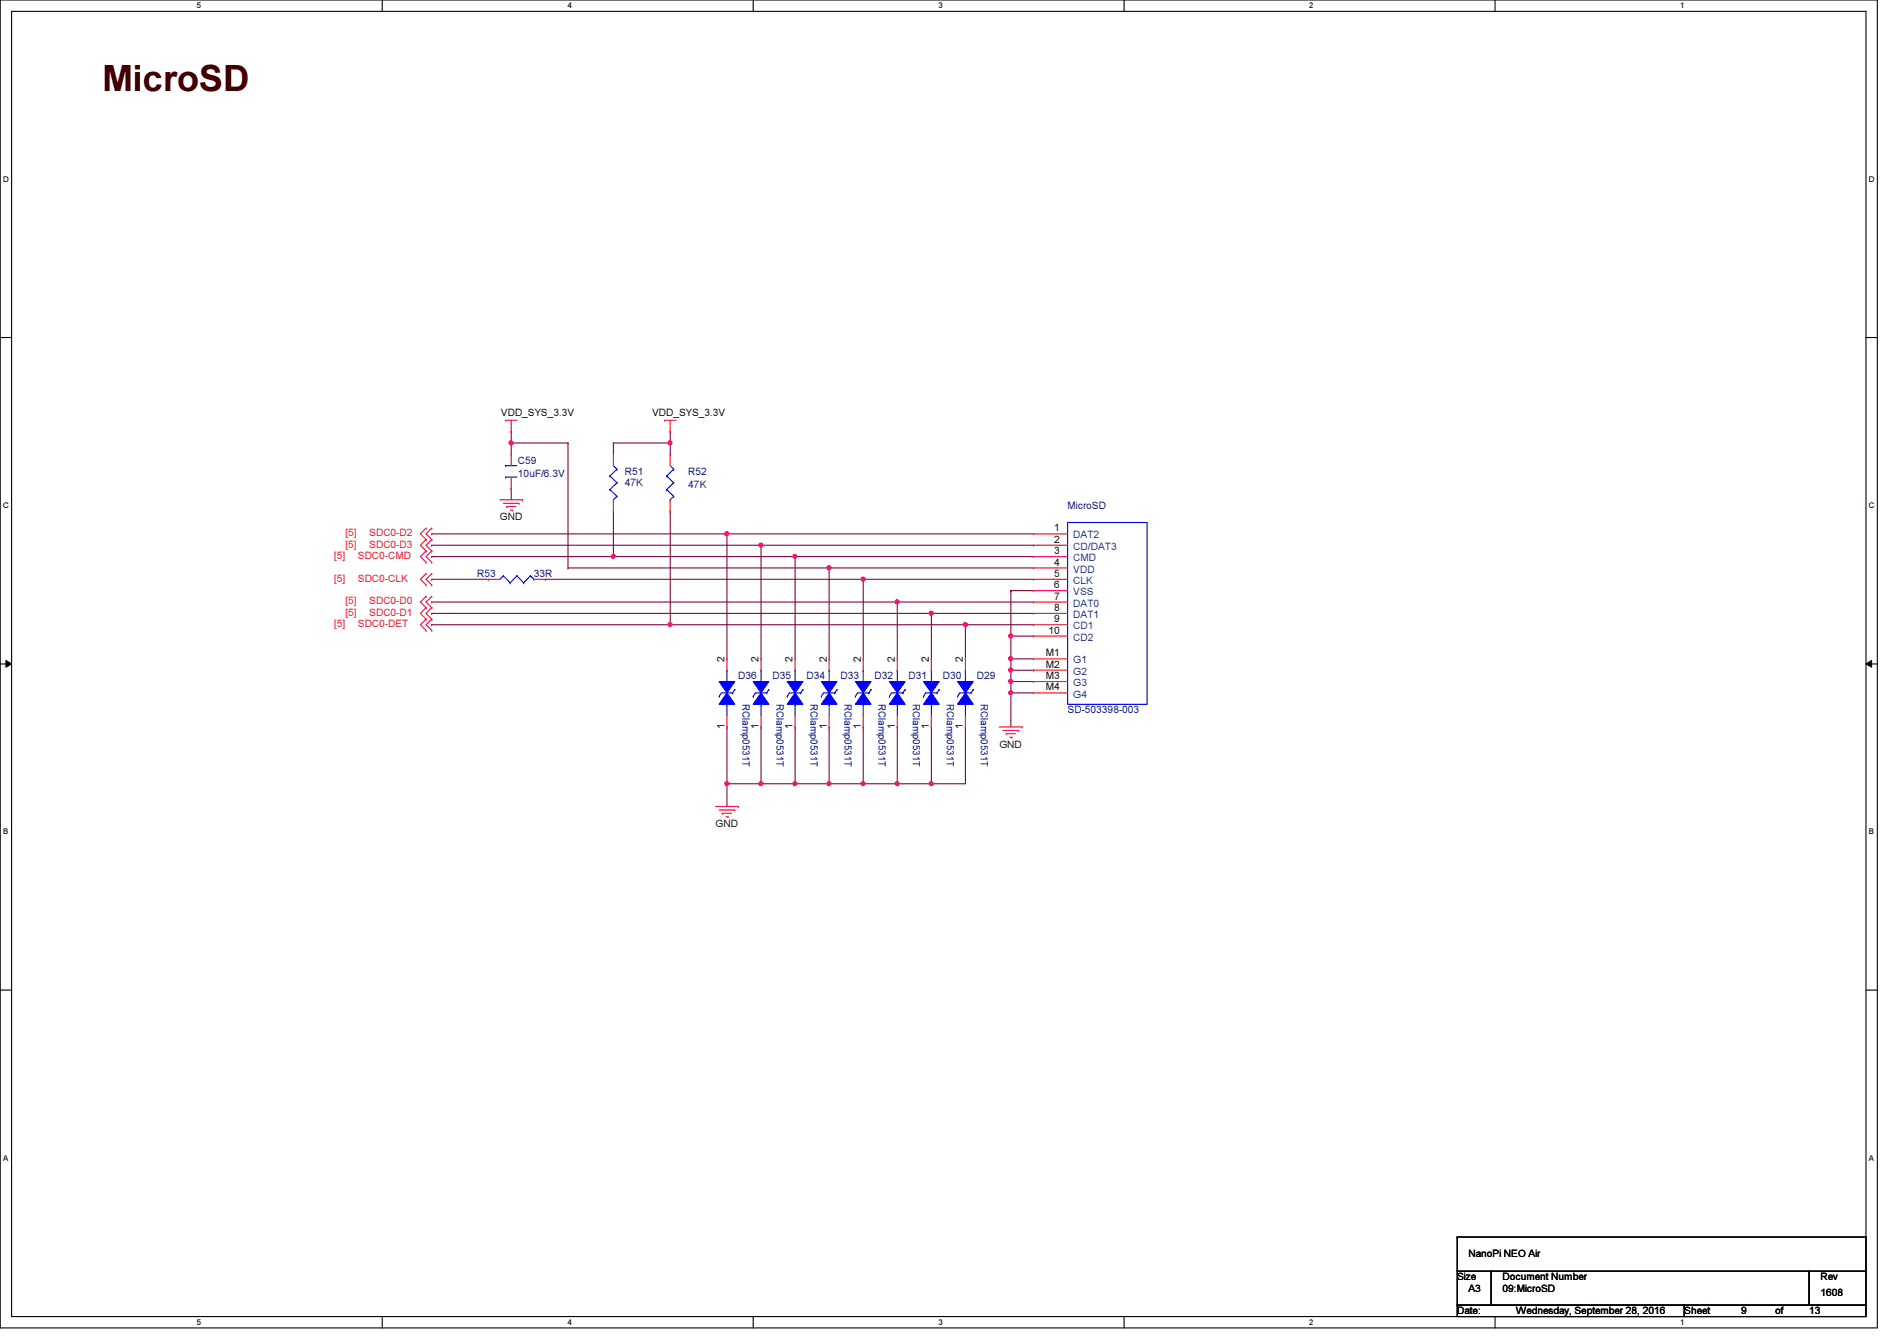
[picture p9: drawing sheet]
<svg xmlns="http://www.w3.org/2000/svg" width="297mm" height="210mm" viewBox="0 0 297 210" stroke-linecap="round" stroke-linejoin="round" font-family="sans-serif">
<path d="M0 0h294v207.9h-294zM1.8 1.8h290.4v204.3h-290.4z" fill="none" stroke="#000" stroke-width=".17"/>
<g fill="#fff">
<path d="M30.8 .2h.7v1.4h-.7z"/>
<path d="M30.8 206.2h.7v1.4h-.7z"/>
</g>
<path d="M59.9 0v1.8M59.9 206.1v1.8" fill="none" stroke="#000" stroke-width=".17"/>
<g fill="#fff">
<path d="M88.9 .2h.6v1.4h-.6z"/>
<path d="M88.9 206.2h.6v1.4h-.6z"/>
</g>
<path d="M117.9 0v1.8M117.9 206.1v1.8" fill="none" stroke="#000" stroke-width=".17"/>
<g fill="#fff">
<path d="M146.9 .2h.7v1.4h-.7z"/>
<path d="M146.9 206.2h.7v1.4h-.7z"/>
</g>
<path d="M176 0v1.8M176 206.1v1.8" fill="none" stroke="#000" stroke-width=".17"/>
<g fill="#fff">
<path d="M205 .2h.7v1.4h-.7z"/>
<path d="M205 206.2h.7v1.4h-.7z"/>
</g>
<path d="M234.1 0v1.8M234.1 206.1v1.8" fill="none" stroke="#000" stroke-width=".17"/>
<g fill="#fff">
<path d="M263.1 .2h.7v1.4h-.7z"/>
<path d="M263.1 206.2h.7v1.4h-.7z"/>
<path d="M.5 27.3h.9v1.4h-.9z"/>
<path d="M292.6 27.3h.9v1.4h-.9z"/>
<path d="M.5 78.4h.9v1.4h-.9z"/>
<path d="M292.6 78.4h.9v1.4h-.9z"/>
</g>
<path d="M0 52.8h1.8M292.2 52.8h1.8" fill="none" stroke="#000" stroke-width=".17"/>
<g fill="#fff">
<path d="M.5 129.5h.8v1.4h-.8z"/>
<path d="M292.6 129.5h.9v1.4h-.9z"/>
</g>
<path d="M0 103.9h1.8M292.2 103.9h1.8" fill="none" stroke="#000" stroke-width=".17"/>
<path d="M.9 103.4l.9 .5-.9 .5zM292.2 103.9l.9-.5v1z" fill="#000"/>
<path d="M.9 103.4l.9 .5-.9 .5zM292.2 103.9l.9-.5v1z" fill="none" stroke="#000" stroke-width=".16"/>
<g fill="#fff">
<path d="M.5 180.5h.8v1.4h-.8z"/>
<path d="M292.6 180.5h.9v1.4h-.9z"/>
</g>
<path d="M0 155h1.8M292.2 155h1.8" fill="none" stroke="#000" stroke-width=".17"/>
<g fill="none" stroke="#800040" stroke-width=".17">
<path d="M80 76.5h.1M80 76.5v1.7M104.9 69.3h.1M104.9 69.3v1.8M67.6 87.1h.1M67.6 90.7h.1M67.6 90.7h8.9M96.1 80h.1M96.1 80v7.1h-28.5M104.9 80h.1M104.9 80v17.8M113.8 83.6h.1"/>
<path d="M113.8 83.6h48M119.2 85.3h.1M119.2 85.3h42.6M124.5 87.1h.1M124.5 87.1h37.3M129.8 88.9h.1M129.8 88.9h32M135.2 90.7h.1M135.2 90.7h26.6M140.5 94.2h.1M140.5 94.2h21.3M145.8 96h.1"/>
<path d="M145.8 96h16M151.2 97.8h.1M151.2 97.8h10.6"/>
</g>
<circle cx="104.9" cy="69.3" r=".32" fill="#f0f"/>
<circle cx="104.9" cy="69.3" r=".32" fill="none" stroke="#f0f" stroke-width=".17"/>
<path d="M80 69.3h.1M80 69.3v1.8M80 69.3h8.9" fill="none" stroke="#800040" stroke-width=".17"/>
<circle cx="80" cy="69.3" r=".32" fill="#f0f"/>
<circle cx="80" cy="69.3" r=".32" fill="none" stroke="#f0f" stroke-width=".17"/>
<path d="M88.9 69.3h.1M88.9 69.3v19.6M158.3 92.5h.1M158.3 99.6h.1M158.3 92.5h3.5M158.3 92.5v7.1M158.3 99.6h3.5M158.3 103.1h.1M158.3 104.9h.1M158.3 103.1v1.8M158.3 103.1h3.5M158.3 104.9h3.5" fill="none" stroke="#800040" stroke-width=".17"/>
<circle cx="158.3" cy="104.9" r=".32" fill="#f0f"/>
<circle cx="158.3" cy="104.9" r=".32" fill="none" stroke="#f0f" stroke-width=".17"/>
<path d="M158.3 104.9h.1M158.3 104.9v1.8" fill="none" stroke="#800040" stroke-width=".17"/>
<circle cx="158.3" cy="106.7" r=".32" fill="#f0f"/>
<circle cx="158.3" cy="106.7" r=".32" fill="none" stroke="#f0f" stroke-width=".17"/>
<path d="M158.3 106.7h.1M158.3 108.5h.1M158.3 106.7h3.5M158.3 108.5v5.3" fill="none" stroke="#800040" stroke-width=".17"/>
<circle cx="158.3" cy="108.4" r=".32" fill="#f0f"/>
<circle cx="158.3" cy="108.4" r=".32" fill="none" stroke="#f0f" stroke-width=".17"/>
<path d="M96.1 69.3h.1M96.1 69.3v1.8M96.1 69.3h8.8M67.6 97.8h.1M67.6 97.8h37.3M158.3 99.6h.1M158.3 99.6v3.5M158.3 108.5h.1M158.3 108.5h3.5" fill="none" stroke="#800040" stroke-width=".17"/>
<circle cx="158.3" cy="103.1" r=".32" fill="#f0f"/>
<circle cx="158.3" cy="103.1" r=".32" fill="none" stroke="#f0f" stroke-width=".17"/>
<circle cx="158.3" cy="99.5" r=".32" fill="#f0f"/>
<circle cx="158.3" cy="99.5" r=".32" fill="none" stroke="#f0f" stroke-width=".17"/>
<path d="M80 67.6h.1M80 67.6v1.7M104.9 67.6h.1M104.9 67.6v1.7M140.5 113.8h.1M140.5 113.8v8.9M158.3 106.7h.1M158.3 106.7v1.8" fill="none" stroke="#800040" stroke-width=".17"/>
<circle cx="140.5" cy="122.7" r=".32" fill="#f0f"/>
<circle cx="140.5" cy="122.7" r=".32" fill="none" stroke="#f0f" stroke-width=".17"/>
<path d="M145.8 113.8h.1M145.8 113.8v8.9h-5.3M151.2 113.8h.1M151.2 113.8v8.9M113.8 122.7h.1M113.8 122.7v3.5M140.5 122.7h.1" fill="none" stroke="#800040" stroke-width=".17"/>
<circle cx="145.8" cy="122.7" r=".32" fill="#f0f"/>
<circle cx="145.8" cy="122.7" r=".32" fill="none" stroke="#f0f" stroke-width=".17"/>
<path d="M104.9 97.8h.1M104.9 97.8h46.3M151.2 97.8h.1M151.2 97.8v5.3M145.8 122.7h.1M145.8 122.7h5.4" fill="none" stroke="#800040" stroke-width=".17"/>
<circle cx="151.1" cy="97.8" r=".32" fill="#f0f"/>
<circle cx="151.1" cy="97.8" r=".32" fill="none" stroke="#f0f" stroke-width=".17"/>
<circle cx="104.9" cy="97.8" r=".32" fill="#f0f"/>
<circle cx="104.9" cy="97.8" r=".32" fill="none" stroke="#f0f" stroke-width=".17"/>
<path d="M67.6 96h.1M67.6 96h78.2M145.8 96h.1M145.8 96v7.1" fill="none" stroke="#800040" stroke-width=".17"/>
<circle cx="145.8" cy="96" r=".32" fill="#f0f"/>
<circle cx="145.8" cy="96" r=".32" fill="none" stroke="#f0f" stroke-width=".17"/>
<path d="M67.6 94.2h.1M67.6 94.2h72.9M140.5 94.2h.1M140.5 94.2v8.9" fill="none" stroke="#800040" stroke-width=".17"/>
<circle cx="140.5" cy="94.2" r=".32" fill="#f0f"/>
<circle cx="140.5" cy="94.2" r=".32" fill="none" stroke="#f0f" stroke-width=".17"/>
<path d="M85.4 90.7h.1M85.4 90.7h49.8M135.2 90.7h.1M135.2 90.7v12.4" fill="none" stroke="#800040" stroke-width=".17"/>
<circle cx="135.1" cy="90.7" r=".32" fill="#f0f"/>
<circle cx="135.1" cy="90.7" r=".32" fill="none" stroke="#f0f" stroke-width=".17"/>
<path d="M88.9 88.9h.1M88.9 88.9h40.9M129.8 88.9h.1M129.8 88.9v14.2" fill="none" stroke="#800040" stroke-width=".17"/>
<circle cx="129.8" cy="88.9" r=".32" fill="#f0f"/>
<circle cx="129.8" cy="88.9" r=".32" fill="none" stroke="#f0f" stroke-width=".17"/>
<path d="M96.1 87.1h.1M96.1 87.1h28.4M124.5 87.1h.1M124.5 87.1v16" fill="none" stroke="#800040" stroke-width=".17"/>
<circle cx="124.5" cy="87.1" r=".32" fill="#f0f"/>
<circle cx="124.5" cy="87.1" r=".32" fill="none" stroke="#f0f" stroke-width=".17"/>
<circle cx="96" cy="87.1" r=".32" fill="#f0f"/>
<circle cx="96" cy="87.1" r=".32" fill="none" stroke="#f0f" stroke-width=".17"/>
<path d="M67.6 85.3h.1M67.6 85.3h51.6M119.2 85.3h.1M119.2 85.3v17.8" fill="none" stroke="#800040" stroke-width=".17"/>
<circle cx="119.1" cy="85.3" r=".32" fill="#f0f"/>
<circle cx="119.1" cy="85.3" r=".32" fill="none" stroke="#f0f" stroke-width=".17"/>
<path d="M67.6 83.6h.1M67.6 83.6h46.2M113.8 83.6h.1M113.8 83.6v19.5" fill="none" stroke="#800040" stroke-width=".17"/>
<circle cx="113.8" cy="83.5" r=".32" fill="#f0f"/>
<circle cx="113.8" cy="83.5" r=".32" fill="none" stroke="#f0f" stroke-width=".17"/>
<path d="M135.2 122.7h.1M135.2 122.7h5.3" fill="none" stroke="#800040" stroke-width=".17"/>
<circle cx="135.1" cy="122.7" r=".32" fill="#f0f"/>
<circle cx="135.1" cy="122.7" r=".32" fill="none" stroke="#f0f" stroke-width=".17"/>
<path d="M113.8 113.8h.1M113.8 113.8v8.9" fill="none" stroke="#800040" stroke-width=".17"/>
<circle cx="113.8" cy="122.7" r=".32" fill="#f0f"/>
<circle cx="113.8" cy="122.7" r=".32" fill="none" stroke="#f0f" stroke-width=".17"/>
<path d="M119.2 113.8h.1M119.2 113.8v8.9" fill="none" stroke="#800040" stroke-width=".17"/>
<circle cx="119.1" cy="122.7" r=".32" fill="#f0f"/>
<circle cx="119.1" cy="122.7" r=".32" fill="none" stroke="#f0f" stroke-width=".17"/>
<path d="M124.5 113.8h.1M124.5 113.8v8.9h-10.7M129.8 113.8h.1M129.8 113.8v8.9M135.2 113.8h.1M135.2 113.8v8.9h-5.4M113.8 122.7h.1M119.2 122.7h.1M129.8 122.7h.1" fill="none" stroke="#800040" stroke-width=".17"/>
<circle cx="129.8" cy="122.7" r=".32" fill="#f0f"/>
<circle cx="129.8" cy="122.7" r=".32" fill="none" stroke="#f0f" stroke-width=".17"/>
<path d="M124.5 122.7h.1M124.5 122.7h5.3" fill="none" stroke="#800040" stroke-width=".17"/>
<circle cx="124.5" cy="122.7" r=".32" fill="#f0f"/>
<circle cx="124.5" cy="122.7" r=".32" fill="none" stroke="#f0f" stroke-width=".17"/>
<g fill="none" stroke="#f00" stroke-width=".17">
<path d="M78.3 78.2h3.5M78.8 78.8h2.5M79.2 65.8h.1M79.2 65.8h1.7M79.3 79.3h.1M79.3 79.3h1.5M79.9 79.8h.3M80 67.6h.1M80 65.8v1.8M80.2 79.8h.1M81.3 78.8h.1M81.8 78.2h.1"/>
<path d="M104.1 65.8h.1M104.1 65.8h1.7M104.9 67.6h.1M104.9 71.1h.1M104.9 65.8v1.8M104.9 71.1v1.8M104.9 78.2v1.8M66.7 86.2h.1M66.7 84.5h.1M66.7 88h.1M66.7 91.6h.1M66.7 89.8h.1"/>
<path d="M66.7 95.1h.1M66.7 93.3h.1M66.7 96.9h.1M66.7 82.7h.1M66.7 98.7h.1M66.7 84.5l-.9 .8 .9 .9M66.7 86.2l-.9 .9 .9 .9M66.7 89.8l-.9 .9 .9 .9M66.7 93.3l-.9 .9 .9 .9M66.7 95.1l-.9 .9 .9 .9M66.7 82.7l-.9 .9 .9 .9M66.7 96.9l-.9 .9 .9 .9"/>
<path d="M67.6 86.2h.1M67.6 84.5h.1M67.6 88h.1M67.6 91.6h.1M67.6 89.8h.1M67.6 95.1h.1M67.6 93.3h.1M67.6 96.9h.1M67.6 82.7h.1M67.6 98.7h.1M67.6 84.5l-.9 .8 .9 .9M67.6 86.2l-.9 .9 .9 .9"/>
<path d="M67.6 89.8l-.9 .9 .9 .9M67.6 93.3l-.9 .9 .9 .9M67.6 95.1l-.9 .9 .9 .9M67.6 82.7l-.9 .9 .9 .9M67.6 96.9l-.9 .9 .9 .9M104.9 80h.1M156.5 113.8h3.6M157.1 114.3h2.4M157.6 114.9h.1M157.6 114.9h1.4M158.1 115.4h.4M158.5 115.4h.1"/>
<path d="M159.5 114.3h.1M160.1 113.8h.1M112.1 126.2h3.5M112.6 126.8h2.5M113.1 127.3h.1M113.1 127.3h1.5M113.7 127.8h.3M114 127.8h.1M115.1 126.8h.1M115.6 126.2h.1"/>
</g>
<path d="M228.2 199h5.3v5.3h-5.3zM228.2 193.6h.1M228.2 193.6v5.4M228.2 193.6h64M233.5 199h49.8v5.3h-49.8zM283.3 199h8.9v5.3h-8.9zM292.2 193.6h.1M292.2 199h.1M292.2 193.6v5.4M228.2 204.3h35.5v1.8h-35.5zM263.7 204.3h28.5v1.8h-28.5z" fill="none" stroke="#000" stroke-width=".17"/>
<g fill="none" stroke="#00f" stroke-width=".17">
<path d="M104.4 74.5h.1M104.4 76.6h.1M104.4 74.5l1.1 1.1M104.4 76.6l1.1 1.1M104.9 78.2h.1M104.9 72.9l.6 .5M105.5 73.4h.1M105.5 75.6h.1M105.5 77.7h.1M105.5 73.4l-1.1 1.1M105.5 75.6l-1.1 1M105.5 77.7l-.6 .5"/>
<path d="M150.3 108.5h1.8M151.2 110.2h.1M151.2 104.9h.1M151.2 104.9v1.8M151.2 110.2v1.8M152.1 108.5h.1"/>
</g>
<path d="M151.2 108.5l1.2 1.7h-2.5z" fill-rule="evenodd" fill="#00f"/>
<path d="M149.9 109h.1M150.3 108.5l-.4 .5M151.2 108.5l1.2 1.7h-2.5zM152.4 107.9h.1M152.4 107.9l-.3 .6" fill="none" stroke="#00f" stroke-width=".17"/>
<path d="M149.9 106.7h2.5l-1.2 1.8z" fill-rule="evenodd" fill="#00f"/>
<g fill="none" stroke="#00f" stroke-width=".17">
<path d="M79.2 72.9h.1M79.2 74.7h.1M79.2 72.9h1.7M79.2 74.7h1.7M95.5 74.5h.1M95.5 76.6h.1M95.5 74.5l1.1 1.1M95.5 76.6l1.1 1.1M96.1 78.2h.1M96.1 72.9l.5 .5M96.6 73.4h.1M96.6 75.6h.1"/>
<path d="M96.6 77.7h.1M96.6 73.4l-1.1 1.1M96.6 75.6l-1.1 1M96.6 77.7l-.5 .5M123.6 108.5h1.8M124.5 110.2h.1M124.5 104.9h.1M124.5 104.9v1.8M124.5 110.2v1.8M125.4 108.5h.1M149.9 106.7h2.5l-1.2 1.8z"/>
</g>
<path d="M80 71.1h.1M80 76.5h.1M80 71.1v1.8M80 74.7v1.8M96.1 71.1h.1M96.1 71.1v1.8M96.1 78.2v1.8M96.1 80h.1M151.2 113.8h.1M151.2 103.1h.1M151.2 103.1v1.8M151.2 112v1.8" fill="none" stroke="#f00" stroke-width=".17"/>
<path d="M124.5 108.5l1.2 1.7h-2.4z" fill-rule="evenodd" fill="#00f"/>
<path d="M123.3 109h.1M123.6 108.5l-.3 .5M124.5 108.5l1.2 1.7h-2.4zM125.7 107.9h.1M125.7 107.9l-.3 .6" fill="none" stroke="#00f" stroke-width=".17"/>
<path d="M123.3 106.7h2.4l-1.2 1.8z" fill-rule="evenodd" fill="#00f"/>
<path d="M123.3 106.7h2.4l-1.2 1.8zM139.6 108.5h1.8M140.5 110.2h.1M140.5 104.9h.1M140.5 104.9v1.8M140.5 110.2v1.8M141.4 108.5h.1" fill="none" stroke="#00f" stroke-width=".17"/>
<path d="M124.5 113.8h.1M124.5 103.1h.1M124.5 103.1v1.8M124.5 112v1.8" fill="none" stroke="#f00" stroke-width=".17"/>
<path d="M140.5 108.5l1.2 1.7h-2.4z" fill-rule="evenodd" fill="#00f"/>
<path d="M139.3 109h.1M139.6 108.5l-.3 .5M140.5 108.5l1.2 1.7h-2.4zM141.7 107.9h.1M141.7 107.9l-.3 .6" fill="none" stroke="#00f" stroke-width=".17"/>
<path d="M139.3 106.7h2.4l-1.2 1.8z" fill-rule="evenodd" fill="#00f"/>
<path d="M128.9 108.5h1.8M129.8 110.2h.1M129.8 104.9h.1M129.8 104.9v1.8M129.8 110.2v1.8M130.7 108.5h.1M139.3 106.7h2.4l-1.2 1.8z" fill="none" stroke="#00f" stroke-width=".17"/>
<path d="M140.5 113.8h.1M140.5 103.1h.1M140.5 103.1v1.8M140.5 112v1.8" fill="none" stroke="#f00" stroke-width=".17"/>
<path d="M129.8 108.5l1.3 1.7h-2.5z" fill-rule="evenodd" fill="#00f"/>
<path d="M128.6 109h.1M128.9 108.5l-.3 .5M129.8 108.5l1.3 1.7h-2.5zM131.1 107.9h.1M131.1 107.9l-.4 .6" fill="none" stroke="#00f" stroke-width=".17"/>
<path d="M128.6 106.7h2.5l-1.3 1.8z" fill-rule="evenodd" fill="#00f"/>
<path d="M112.9 108.5h1.8M113.8 110.2h.1M113.8 104.9h.1M113.8 104.9v1.8M113.8 110.2v1.8M114.7 108.5h.1M128.6 106.7h2.5l-1.3 1.8z" fill="none" stroke="#00f" stroke-width=".17"/>
<path d="M129.8 113.8h.1M129.8 103.1h.1M129.8 103.1v1.8M129.8 112v1.8" fill="none" stroke="#f00" stroke-width=".17"/>
<path d="M113.8 108.5l1.3 1.7h-2.5z" fill-rule="evenodd" fill="#00f"/>
<path d="M112.6 109h.1M112.9 108.5l-.3 .5M113.8 108.5l1.3 1.7h-2.5zM115.1 107.9h.1M115.1 107.9l-.4 .6" fill="none" stroke="#00f" stroke-width=".17"/>
<path d="M112.6 106.7h2.5l-1.3 1.8z" fill-rule="evenodd" fill="#00f"/>
<path d="M167.2 81.8h12.4v28.4h-12.4zM112.6 106.7h2.5l-1.3 1.8zM118.3 108.5h1.8M119.2 110.2h.1M119.2 104.9h.1M119.2 104.9v1.8M119.2 110.2v1.8M120.1 108.5h.1" fill="none" stroke="#00f" stroke-width=".17"/>
<g fill="none" stroke="#f00" stroke-width=".17">
<path d="M161.8 83.6h.1M161.8 85.3h.1M161.8 87.1h.1M161.8 88.9h.1M161.8 90.7h.1M161.8 92.5h.1M161.8 94.2h.1M161.8 96h.1M161.8 97.8h.1M161.8 99.6h.1M161.8 83.6h5.4M161.8 85.3h5.4"/>
<path d="M161.8 87.1h5.4M161.8 88.9h5.4M161.8 90.7h5.4M161.8 92.5h5.4M161.8 94.2h5.4M161.8 96h5.4M161.8 97.8h5.4M161.8 99.6h5.4M113.8 113.8h.1M113.8 103.1h.1M113.8 103.1v1.8M113.8 112v1.8"/>
<path d="M161.8 103.1h.1M161.8 104.9h.1M161.8 106.7h.1M161.8 108.5h.1M161.8 103.1h5.4M161.8 104.9h5.4M161.8 106.7h5.4M161.8 108.5h5.4"/>
</g>
<path d="M119.2 108.5l1.2 1.7h-2.5z" fill-rule="evenodd" fill="#00f"/>
<path d="M117.9 109h.1M118.3 108.5l-.4 .5M119.2 108.5l1.2 1.7h-2.5zM120.4 107.9h.1M120.4 107.9l-.3 .6" fill="none" stroke="#00f" stroke-width=".17"/>
<path d="M117.9 106.7h2.5l-1.2 1.8z" fill-rule="evenodd" fill="#00f"/>
<path d="M117.9 106.7h2.5l-1.2 1.8zM134.3 108.5h1.8M135.2 110.2h.1M135.2 104.9h.1M135.2 104.9v1.8M135.2 110.2v1.8M136.1 108.5h.1" fill="none" stroke="#00f" stroke-width=".17"/>
<path d="M119.2 113.8h.1M119.2 103.1h.1M119.2 103.1v1.8M119.2 112v1.8" fill="none" stroke="#f00" stroke-width=".17"/>
<path d="M135.2 108.5l1.2 1.7h-2.5z" fill-rule="evenodd" fill="#00f"/>
<path d="M133.9 109h.1M134.3 108.5l-.4 .5M135.2 108.5l1.2 1.7h-2.5zM136.4 107.9h.1M136.4 107.9l-.3 .6" fill="none" stroke="#00f" stroke-width=".17"/>
<path d="M133.9 106.7h2.5l-1.2 1.8z" fill-rule="evenodd" fill="#00f"/>
<g fill="none" stroke="#00f" stroke-width=".17">
<path d="M78.8 90.1h.1M78.8 90.1l-.5 .6M78.8 90.1l1.1 1.1M79.9 91.2h.1M80.9 90.1h.1M80.9 90.1l-1 1.1M80.9 90.1l1.1 1.1M82 91.2h.1M83.1 90.1h.1M83.1 90.1l-1.1 1.1M83.1 90.1l.5 .6M83.6 90.7h.1"/>
<path d="M133.9 106.7h2.5l-1.2 1.8zM144.9 108.5h1.8M145.8 110.2h.1M145.8 104.9h.1M145.8 104.9v1.8M145.8 110.2v1.8M146.7 108.5h.1"/>
</g>
<path d="M76.5 90.7h.1M76.5 90.7h1.8M83.6 90.7h1.8M85.4 90.7h.1M135.2 113.8h.1M135.2 103.1h.1M135.2 103.1v1.8M135.2 112v1.8" fill="none" stroke="#f00" stroke-width=".17"/>
<path d="M145.8 108.5l1.3 1.7h-2.5z" fill-rule="evenodd" fill="#00f"/>
<path d="M144.6 109h.1M144.9 108.5l-.3 .5M145.8 108.5l1.3 1.7h-2.5zM147.1 107.9h.1M147.1 107.9l-.4 .6" fill="none" stroke="#00f" stroke-width=".17"/>
<path d="M144.6 106.7h2.5l-1.3 1.8z" fill-rule="evenodd" fill="#00f"/>
<path d="M144.6 106.7h2.5l-1.3 1.8z" fill="none" stroke="#00f" stroke-width=".17"/>
<path d="M145.8 113.8h.1M145.8 103.1h.1M145.8 103.1v1.8M145.8 112v1.8" fill="none" stroke="#f00" stroke-width=".17"/>
<circle cx="104.9" cy="69.3" r=".32" fill="#f0f"/>
<circle cx="104.9" cy="69.3" r=".32" fill="none" stroke="#f0f" stroke-width=".17"/>
<circle cx="80" cy="69.3" r=".32" fill="#f0f"/>
<circle cx="80" cy="69.3" r=".32" fill="none" stroke="#f0f" stroke-width=".17"/>
<circle cx="158.3" cy="104.9" r=".32" fill="#f0f"/>
<circle cx="158.3" cy="104.9" r=".32" fill="none" stroke="#f0f" stroke-width=".17"/>
<circle cx="158.3" cy="106.7" r=".32" fill="#f0f"/>
<circle cx="158.3" cy="106.7" r=".32" fill="none" stroke="#f0f" stroke-width=".17"/>
<circle cx="158.3" cy="108.4" r=".32" fill="#f0f"/>
<circle cx="158.3" cy="108.4" r=".32" fill="none" stroke="#f0f" stroke-width=".17"/>
<circle cx="158.3" cy="103.1" r=".32" fill="#f0f"/>
<circle cx="158.3" cy="103.1" r=".32" fill="none" stroke="#f0f" stroke-width=".17"/>
<circle cx="158.3" cy="99.5" r=".32" fill="#f0f"/>
<circle cx="158.3" cy="99.5" r=".32" fill="none" stroke="#f0f" stroke-width=".17"/>
<circle cx="140.5" cy="122.7" r=".32" fill="#f0f"/>
<circle cx="140.5" cy="122.7" r=".32" fill="none" stroke="#f0f" stroke-width=".17"/>
<circle cx="145.8" cy="122.7" r=".32" fill="#f0f"/>
<circle cx="145.8" cy="122.7" r=".32" fill="none" stroke="#f0f" stroke-width=".17"/>
<circle cx="151.1" cy="97.8" r=".32" fill="#f0f"/>
<circle cx="151.1" cy="97.8" r=".32" fill="none" stroke="#f0f" stroke-width=".17"/>
<circle cx="104.9" cy="97.8" r=".32" fill="#f0f"/>
<circle cx="104.9" cy="97.8" r=".32" fill="none" stroke="#f0f" stroke-width=".17"/>
<circle cx="145.8" cy="96" r=".32" fill="#f0f"/>
<circle cx="145.8" cy="96" r=".32" fill="none" stroke="#f0f" stroke-width=".17"/>
<circle cx="140.5" cy="94.2" r=".32" fill="#f0f"/>
<circle cx="140.5" cy="94.2" r=".32" fill="none" stroke="#f0f" stroke-width=".17"/>
<circle cx="135.1" cy="90.7" r=".32" fill="#f0f"/>
<circle cx="135.1" cy="90.7" r=".32" fill="none" stroke="#f0f" stroke-width=".17"/>
<circle cx="129.8" cy="88.9" r=".32" fill="#f0f"/>
<circle cx="129.8" cy="88.9" r=".32" fill="none" stroke="#f0f" stroke-width=".17"/>
<circle cx="124.5" cy="87.1" r=".32" fill="#f0f"/>
<circle cx="124.5" cy="87.1" r=".32" fill="none" stroke="#f0f" stroke-width=".17"/>
<circle cx="96" cy="87.1" r=".32" fill="#f0f"/>
<circle cx="96" cy="87.1" r=".32" fill="none" stroke="#f0f" stroke-width=".17"/>
<circle cx="119.1" cy="85.3" r=".32" fill="#f0f"/>
<circle cx="119.1" cy="85.3" r=".32" fill="none" stroke="#f0f" stroke-width=".17"/>
<circle cx="113.8" cy="83.5" r=".32" fill="#f0f"/>
<circle cx="113.8" cy="83.5" r=".32" fill="none" stroke="#f0f" stroke-width=".17"/>
<circle cx="135.1" cy="122.7" r=".32" fill="#f0f"/>
<circle cx="135.1" cy="122.7" r=".32" fill="none" stroke="#f0f" stroke-width=".17"/>
<circle cx="113.8" cy="122.7" r=".32" fill="#f0f"/>
<circle cx="113.8" cy="122.7" r=".32" fill="none" stroke="#f0f" stroke-width=".17"/>
<circle cx="119.1" cy="122.7" r=".32" fill="#f0f"/>
<circle cx="119.1" cy="122.7" r=".32" fill="none" stroke="#f0f" stroke-width=".17"/>
<circle cx="129.8" cy="122.7" r=".32" fill="#f0f"/>
<circle cx="129.8" cy="122.7" r=".32" fill="none" stroke="#f0f" stroke-width=".17"/>
<circle cx="124.5" cy="122.7" r=".32" fill="#f0f"/>
<circle cx="124.5" cy="122.7" r=".32" fill="none" stroke="#f0f" stroke-width=".17"/>
<text font-size="5.7" fill="#400000" x="16" y="14.2">MicroSD</text>
<g font-size="1.6">
<text x="78.4" y="65.1">VDD_SYS_3.3V</text>
<text x="102.1" y="65.1">VDD_SYS_3.3V</text>
<text x="78.3" y="81.4">GND</text>
<text x="165.1" y="83.2">1</text>
<text x="165.1" y="85">2</text>
<text x="165.1" y="86.7">3</text>
<text x="165.1" y="88.5">4</text>
<text x="165.1" y="90.3">5</text>
<text x="165.1" y="92.1">6</text>
<text x="165.1" y="93.9">7</text>
<text x="165.1" y="95.6">8</text>
<text x="164.2" y="99.2">10</text>
<text x="165.1" y="97.4">9</text>
<text x="113.5" y="103.7" transform="rotate(-90 113.5 103.7)">2</text>
<text x="118.8" y="103.7" transform="rotate(-90 118.8 103.7)">2</text>
<text x="124.1" y="103.7" transform="rotate(-90 124.1 103.7)">2</text>
<text x="129.5" y="103.7" transform="rotate(-90 129.5 103.7)">2</text>
<text x="134.8" y="103.7" transform="rotate(-90 134.8 103.7)">2</text>
<text x="140.1" y="103.7" transform="rotate(-90 140.1 103.7)">2</text>
<text x="145.5" y="103.7" transform="rotate(-90 145.5 103.7)">2</text>
<text x="150.8" y="103.7" transform="rotate(-90 150.8 103.7)">2</text>
<text x="163.7" y="102.7">M1</text>
<text x="163.7" y="104.5">M2</text>
<text x="163.7" y="106.3">M3</text>
<text x="163.7" y="108.1">M4</text>
<text x="113.5" y="114.1" transform="rotate(-90 113.5 114.1)">1</text>
<text x="118.8" y="114.1" transform="rotate(-90 118.8 114.1)">1</text>
<text x="124.1" y="114.1" transform="rotate(-90 124.1 114.1)">1</text>
<text x="129.5" y="114.1" transform="rotate(-90 129.5 114.1)">1</text>
<text x="134.8" y="114.1" transform="rotate(-90 134.8 114.1)">1</text>
<text x="140.1" y="114.1" transform="rotate(-90 140.1 114.1)">1</text>
<text x="145.5" y="114.1" transform="rotate(-90 145.5 114.1)">1</text>
<text x="150.8" y="114.1" transform="rotate(-90 150.8 114.1)">1</text>
<text x="156.5" y="117">GND</text>
<text x="112.1" y="129.5">GND</text>
<text x="230" y="196.7">NanoPi NEO Air</text>
<text x="228.2" y="200.4">Size</text>
<text x="230" y="202.2">A3</text>
<text x="235.3" y="202.2">09:MicroSD</text>
<text x="235.3" y="200.4">Document Number</text>
<text x="285.1" y="202.9">1608</text>
<text x="285.1" y="200.4">Rev</text>
<text x="228.2" y="205.7">Date:</text>
<text x="237.4" y="205.7">Wednesday, September 28, 2016</text>
<text x="263.7" y="205.7">Sheet</text>
<text x="272.6" y="205.7">9</text>
<text x="278" y="205.7">of</text>
<text x="283.3" y="205.7">13</text>
</g>
<g font-size="1.6" fill="#000080">
<text x="81.1" y="72.6">C59</text>
<text x="81.1" y="74.7">10uF/6.3V</text>
<text x="97.8" y="74.3">R51</text>
<text x="97.8" y="76.1">47K</text>
<text x="107.8" y="74.3">R52</text>
<text x="107.8" y="76.5">47K</text>
<text x="167.2" y="79.7">MicroSD</text>
<text x="74.7" y="90.3">R53</text>
<text x="83.6" y="90.3">33R</text>
<text x="115.6" y="106.3">D36</text>
<text x="120.9" y="106.3">D35</text>
<text x="126.3" y="106.3">D34</text>
<text x="131.6" y="106.3">D33</text>
<text x="136.9" y="106.3">D32</text>
<text x="142.3" y="106.3">D31</text>
<text x="147.6" y="106.3">D30</text>
<text x="152.9" y="106.3">D29</text>
<text x="116.2" y="110.2" transform="rotate(90 116.2 110.2)">RClamp0531T</text>
<text x="121.6" y="110.2" transform="rotate(90 121.6 110.2)">RClamp0531T</text>
<text x="126.9" y="110.2" transform="rotate(90 126.9 110.2)">RClamp0531T</text>
<text x="132.2" y="110.2" transform="rotate(90 132.2 110.2)">RClamp0531T</text>
<text x="137.6" y="110.2" transform="rotate(90 137.6 110.2)">RClamp0531T</text>
<text x="142.9" y="110.2" transform="rotate(90 142.9 110.2)">RClamp0531T</text>
<text x="148.2" y="110.2" transform="rotate(90 148.2 110.2)">RClamp0531T</text>
<text x="153.6" y="110.2" transform="rotate(90 153.6 110.2)">RClamp0531T</text>
<text x="167.2" y="111.7">SD-503398-003</text>
</g>
<g font-size="1.6" fill="#f00">
<text x="54.1" y="83.9">[5]</text>
<text x="57.8" y="83.9">SDC0-D2</text>
<text x="52.3" y="87.5">[5]</text>
<text x="54.1" y="85.7">[5]</text>
<text x="56" y="87.5">SDC0-CMD</text>
<text x="57.8" y="85.7">SDC0-D3</text>
<text x="52.3" y="91.1">[5]</text>
<text x="54.1" y="94.6">[5]</text>
<text x="56" y="91.1">SDC0-CLK</text>
<text x="57.8" y="94.6">SDC0-D0</text>
<text x="52.3" y="98.2">[5]</text>
<text x="54.1" y="96.4">[5]</text>
<text x="56" y="98.2">SDC0-DET</text>
<text x="57.8" y="96.4">SDC0-D1</text>
</g>
<g font-size="1.6" fill="#004080">
<text x="168.1" y="84.3">DAT2</text>
<text x="168.1" y="86.1">CD/DAT3</text>
<text x="168.1" y="87.8">CMD</text>
<text x="168.1" y="89.6">VDD</text>
<text x="168.1" y="91.4">CLK</text>
<text x="168.1" y="93.2">VSS</text>
<text x="168.1" y="95">DAT0</text>
<text x="168.1" y="96.7">DAT1</text>
<text x="168.1" y="98.5">CD1</text>
<text x="168.1" y="100.3">CD2</text>
<text x="168.1" y="103.8">G1</text>
<text x="168.1" y="105.6">G2</text>
<text x="168.1" y="107.4">G3</text>
<text x="168.1" y="109.2">G4</text>
</g>
<g font-size="1.3">
<text x="30.8" y="1.3">5</text>
<text x="88.9" y="1.3">4</text>
<text x="146.9" y="1.3">3</text>
<text x="205" y="1.3">2</text>
<text x="263.1" y="1.3">1</text>
<text x=".5" y="28.4">D</text>
<text x="292.6" y="28.4">D</text>
<text x=".5" y="79.5">C</text>
<text x="292.6" y="79.5">C</text>
<text x=".5" y="130.6">B</text>
<text x="292.6" y="130.6">B</text>
<text x=".5" y="181.7">A</text>
<text x="292.6" y="181.7">A</text>
<text x="30.8" y="207.4">5</text>
<text x="88.9" y="207.4">4</text>
<text x="146.9" y="207.4">3</text>
<text x="205" y="207.4">2</text>
<text x="263.1" y="207.4">1</text>
</g>
</svg>
